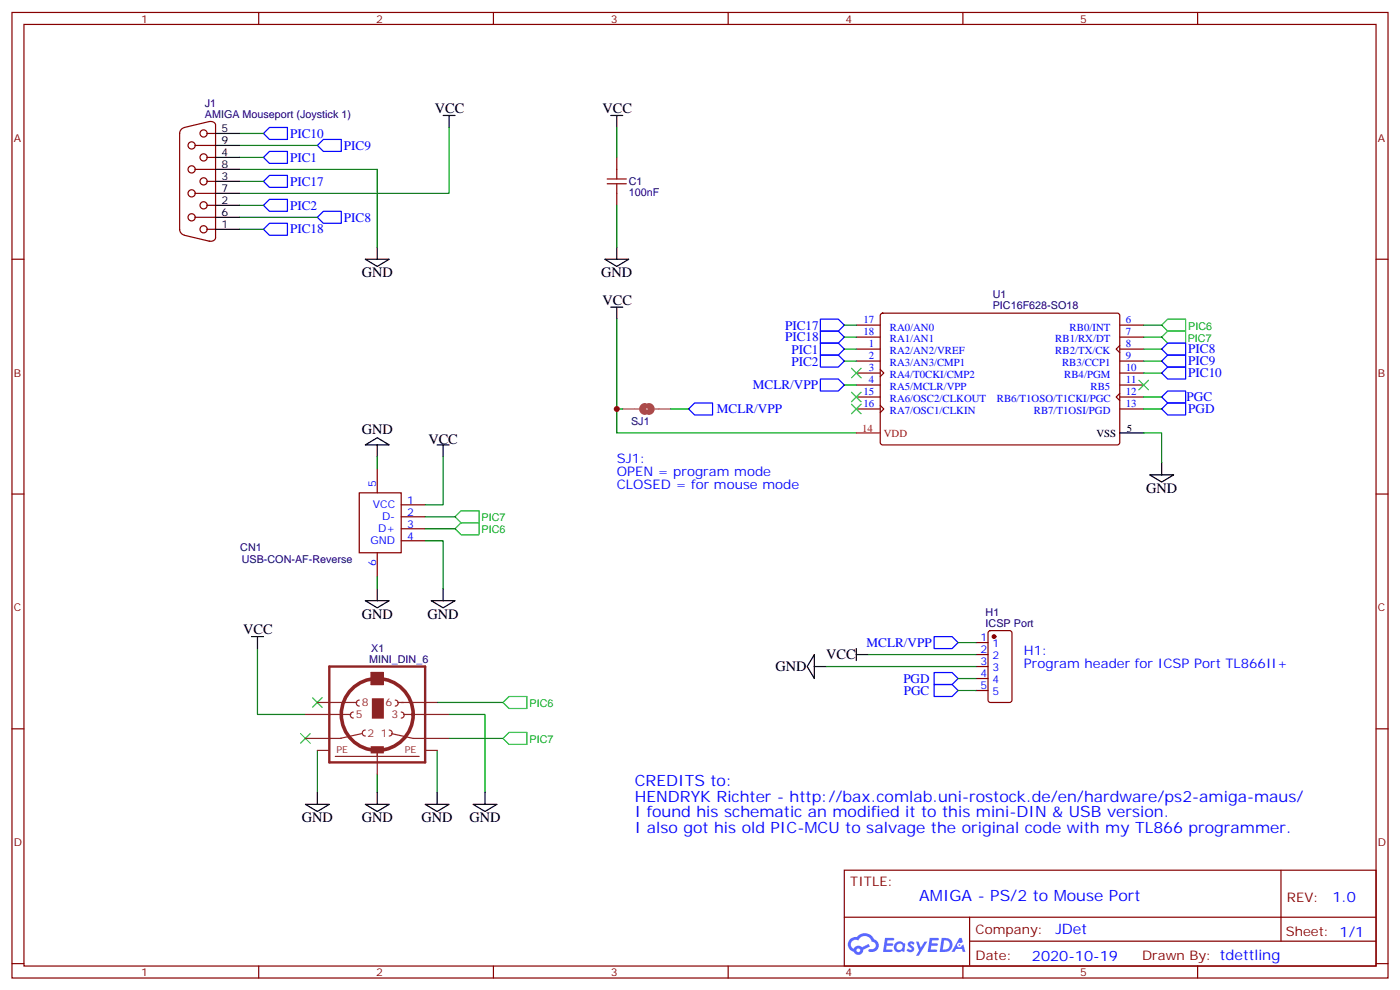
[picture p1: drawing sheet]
<svg xmlns="http://www.w3.org/2000/svg" width="412mm" height="292mm" viewBox="0 0 412 292" stroke-linecap="round" stroke-linejoin="round" font-family="sans-serif">
<g fill="none" stroke="#870000" stroke-width=".35">
<path d="M3.5 3.7h405.4v284.3h-405.4zM7.1 7.2h398.2v277.3h-398.2zM76.2 3.7v3.5M145.3 3.7v3.5M214.5 3.7v3.5M283.6 3.7v3.5M352.8 3.7v3.5M3.5 76.3h3.6M405.3 76.3h3.6M3.5 145.5h3.6M405.3 145.5h3.6M3.5 214.6h3.6"/>
<path d="M405.3 214.6h3.6M248.7 256.3h156.6v28.2h-156.6zM377.3 256.3v20.9M248.7 270.1h156.5M285.6 277.2h119.6M285.6 270.1v14.1M3.5 283.8h3.6M76.2 284.5v3.5M145.3 284.5v3.5M214.5 284.5v3.5M283.6 284.5v3.5M352.8 284.5v3.5"/>
<path d="M405.3 283.8h3.6"/>
</g>
<g fill="#5487ff">
<path d="M267.7 277.4a1.22 1.22 0 0 1 1.7 .3l-.4 .6a.47 .47 0 0 0-.3-.4 .47 .47 0 0 0-.5 .2l.1 .2a1.14 1.14 0 0 1 .8 1.7 1.14 1.14 0 0 1-1.9 0l-.2-.2 .5-.5 .7 .4a.29 .29 0 0 0 .3-.2 .29 .29 0 0 0-.2-.4 1.04 1.04 0 0 1-.6-1.7z"/>
<path d="M260.7 276.2h2.4l.3 .2-.2 .5h-1.8l-.1 .9h1.5l.3 .3-.3 .4h-1.6l-.2 1.1 1.7 .1 .2 .3-.2 .3h-2.6z"/>
<path d="M273.8 276.2h2.4l.3 .2-.1 .5h-1.8l-.2 .9h1.6l.3 .3-.4 .4h-1.6l-.1 1.1 1.7 .1 .2 .3-.2 .3h-2.6z"/>
<path d="M282.6 276.2h.7l.3 1.2-.6 .4a.69 .69 0 0 0-1 .2 .69 .69 0 0 0 .4 1 .69 .69 0 0 0 .9-.6l.5-.3 .6 2.2h-.8l-.2-.9h-1.8l-.5 .9h-.8z"/>
<path d="M269.8 277.3h.8l.6 1.8 1.1-1.8h.9l-2.6 4.2h-.8l.9-1.6z"/>
<path d="M277.4 276.2l-.6 4.1h1.3a2.11 2.11 0 0 0 2.5-2.1 2.11 2.11 0 0 0-2.5-2zM278.1 276.9a1.39 1.39 0 0 1 1.7 1.4 1.39 1.39 0 0 1-1.8 1.3h-.3z"/>
<path d="M263.7 277.8a1.54 1.54 0 0 0-.1 2.2 1.54 1.54 0 0 0 2.2 .1l.6 .2 .3-2.3-.2-.2h-.4a1.49 1.49 0 0 0-2.4 0zM264 278.8a.94 .94 0 0 1 1.8 0 .94 .94 0 0 1-1.8 0z"/>
<path d="M250.4 276.6a2.18 2.18 0 0 0 1.1 3.7 1.44 1.44 0 0 0 1.6 .9 1.44 1.44 0 0 0 1.2-1.5l2-1-.5-.7-1.9 .9a1.47 1.47 0 0 0-2.4 .5 1.39 1.39 0 0 1-.7-2 1.39 1.39 0 0 1 2-.4 2.12 2.12 0 0 1 2.2-1.3 2.12 2.12 0 0 1 1.9 1.7 1.14 1.14 0 0 1 1.1 1.4 1.14 1.14 0 0 1-1.7 .7 .43 .43 0 0 0-.5 .4 .43 .43 0 0 0 .4 .4 1.98 1.98 0 0 0 2.5-1.2 1.98 1.98 0 0 0-1.2-2.5 3.1 3.1 0 0 0-5.3-.7l-.9 .1zM252.3 279.9a.55 .55 0 0 1 1.1 0 .55 .55 0 0 1-1.1 0z"/>
<circle cx="282.6" cy="278.3" r=".26"/>
</g>
<g fill="none" stroke="#00f" stroke-width=".35">
<path d="M77.6 39.3l1.8-1.8h5.3v3.6h-5.3zM77.6 53.4l1.8-1.8h5.3v3.6h-5.3zM77.6 46.4l1.8-1.8h5.3v3.5h-5.3zM93.5 42.8l1.7-1.7h5.3v3.5h-5.3zM77.6 67.5l1.8-1.7h5.3v3.5h-5.3zM77.6 60.5l1.8-1.8h5.3v3.5h-5.3zM93.5 64l1.7-1.8h5.3v3.6h-5.3zM241.7 94h5.2l1.8 1.7-1.8 1.8h-5.2zM241.7 97.5h5.2l1.8 1.8-1.8 1.7h-5.2zM241.7 101h5.2l1.8 1.8-1.8 1.8h-5.2zM241.7 104.6h5.2l1.8 1.7-1.8 1.8h-5.2zM241.7 111.6h5.2l1.8 1.8-1.8 1.7h-5.2z"/>
<path d="M342.2 102.8l1.8-1.8h5.2v3.6h-5.2zM342.2 106.3l1.8-1.7h5.2v3.5h-5.2zM342.2 109.9l1.8-1.8h5.2v3.5h-5.2zM342.2 116.9l1.8-1.8h5.2v3.6h-5.2zM202.8 120.4l1.8-1.7h5.3v3.5h-5.3zM342.2 120.4l1.8-1.7h5.2v3.5h-5.2zM275.2 187.5h5.3l1.7 1.7-1.7 1.8h-5.3zM275.2 198h5.3l1.7 1.8-1.7 1.8h-5.3zM275.2 201.6h5.3l1.7 1.7-1.7 1.8h-5.3z"/>
</g>
<g fill="none" stroke="#008700" stroke-width=".35">
<path d="M70.6 39.3h7M132.3 37.5v19.4h-61.7M181.7 37.5v8.9M70.6 53.4h7M70.6 46.4h7M70.6 49.9h40.5v22.9M70.6 42.8h22.9M70.6 60.5h7M70.6 67.5h7M70.6 64h22.9M181.7 60.5v12.3M181.7 94v26.4h1.7"/>
<path d="M248.7 95.7h3.5M248.7 99.3h3.5M336.9 95.7h5.3M336.9 99.3h5.3M248.7 102.8h3.5M248.7 106.3h3.5M248.7 113.4h3.5M336.9 102.8h5.3M336.9 106.3h5.3M336.9 109.9h5.3M336.9 116.9h5.3M111.1 134.5v3.6"/>
<path d="M130.5 134.5v14.2h-5.3M181.7 120.4v7.1h70.5M197.6 120.4h5.2M336.9 127.5h5.3v8.8M336.9 120.4h5.3M125.2 159.2h5.3v14.2M125.2 152.2h8.9M125.2 155.7h8.9M111.1 169.8v3.6M75.8 191v19.4h14.2M243.4 196.3h44.1M255.8 192.8h31.7"/>
<path d="M282.2 189.2h5.3M282.2 199.8h5.3M128.8 206.9h19.4M132.3 210.4h10.6v22.9M132.3 217.5h15.9M282.2 203.3h5.3M93.5 221v12.3M111.1 228v5.3M128.8 221v12.3"/>
</g>
<path d="M342.2 95.7l1.8-1.7h5.2v3.5h-5.2zM342.2 99.3l1.8-1.8h5.2v3.5h-5.2zM134.1 152.2l1.7-1.8h5.3v3.6h-5.3zM134.1 155.7l1.7-1.7h5.3v3.5h-5.3zM148.2 206.9l1.7-1.8h5.3v3.5h-5.3zM148.2 217.5l1.7-1.8h5.3v3.5h-5.3z" fill="none" stroke="#0c3" stroke-width=".35"/>
<g fill="none" stroke="#000" stroke-width=".35">
<path d="M63.5 39.3h7.1M130.5 34h3.6M132.3 34v3.5M179.9 34h3.5M181.7 34v3.5M63.5 46.4h7.1M63.5 53.4h7.1M63.5 42.8h7.1M63.5 49.9h7.1M63.5 56.9h7.1M63.5 60.5h7.1M63.5 67.5h7.1"/>
<path d="M63.5 64h7.1M107.6 76.3h7.1l-3.6 2.2zM111.1 72.8v3.5M178.2 76.3h7l-3.5 2.2zM181.7 72.8v3.5M179.9 90.5h3.5M181.7 90.5v3.5M107.6 131l3.5-2.1 3.6 2.1zM111.1 131v3.5M128.8 131h3.5M130.5 131v3.5M329.8 127.5h7.1"/>
<path d="M338.7 139.8h7l-3.5 2.2zM342.2 136.3v3.5M107.6 176.9h7.1l-3.6 2.1zM111.1 173.4v3.5M127 176.9h7.1l-3.6 2.1zM130.5 173.4v3.5M74.1 187.5h3.5M75.8 187.5v3.5M239.9 192.8v7l-2.1-3.5zM239.9 196.3h3.5M252.2 192.8h3.6M252.2 191v3.5"/>
<path d="M90 236.9h7l-3.5 2.1zM93.5 233.3v3.6M107.6 236.9h7.1l-3.6 2.1zM111.1 233.3v3.6M125.2 236.9h7.1l-3.5 2.1zM128.8 233.3v3.6M139.3 236.9h7.1l-3.5 2.1zM142.9 233.3v3.6"/>
</g>
<path d="M178.9 54.1h5.6M178.9 52.7h5.6M181.7 49.9v2.8M181.7 54.1v2.8" fill="none" stroke="#a10000" stroke-width=".35"/>
<g fill="none" stroke="#870000" stroke-width=".35">
<path d="M54.3 37.6a1.76 1.76 0 0 0-1.4 1.7v28.2a1.76 1.76 0 0 0 1.4 1.7M61 39.3h2.5M63.5 36.7v-.1a1.45 1.45 0 0 0-1.8-.8l-7.4 1.7M63.5 36.8v33.2a1.47 1.47 0 0 1-1.9 1M57.5 42.8h6M57.5 49.9h6M57.5 56.9h6M61 46.4h2.5M61 53.4h2.5M181.7 46.4v3.5M181.7 56.9v3.6M54.3 69.3l7.4 1.7"/>
<path d="M57.5 64h6M61 60.5h2.5M61 67.5h2.5M252.2 99.3h7.1M252.2 95.7h7.1M259.5 92.4l.5-.2 69.4 .1 .4 .6v37.7l-.7 .4h-69.4l-.4-.7v-37.4zM329.8 99.3h7.1M329.8 95.7h7.1M252.2 116.9h7.1M252.2 113.4h7.1M252.2 109.9h7.1M252.2 106.3h7.1"/>
<path d="M252.2 102.8h7.1M259.3 119.4l1 1-1 1.1M259.3 108.8l1 1.1-1 1M329.8 115.9l-1 1 1 1.1M329.8 101.7l-1 1.1 1 1.1M329.8 116.9h7.1M329.8 113.4h7.1M329.8 109.9h7.1M329.8 106.3h7.1M329.8 102.8h7.1M111.1 138.1v7M252.2 120.4h7.1"/>
<path d="M329.8 120.4h7.1M105.8 145.1h12.4v17.7h-12.4zM118.2 148.7h7M118.2 152.2h7M118.2 155.7h7M118.2 159.2h7M111.1 162.8v7M287.5 189.2h3.5M287.5 192.8h3.5M287.5 196.3h3.5M287.5 199.8h3.5M291.3 185.9l.4-.2h5.7l.6 .4 .1 20.1-.5 .6-5.9 .1-.6-.5-.1-20z"/>
<path d="M287.5 203.3h3.5"/>
<circle cx="60" cy="39.3" r="1.06"/>
<circle cx="56.4" cy="42.8" r="1.06"/>
<circle cx="56.4" cy="49.9" r="1.06"/>
<circle cx="56.4" cy="56.9" r="1.06"/>
<circle cx="60" cy="46.4" r="1.06"/>
<circle cx="60" cy="53.4" r="1.06"/>
<circle cx="56.4" cy="64" r="1.06"/>
<circle cx="60" cy="60.5" r="1.06"/>
<circle cx="60" cy="67.5" r="1.06"/>
</g>
<path d="M252.2 127.5h7.1" fill="none" stroke="#f00" stroke-width=".35"/>
<path d="M250.8 108.4l2.8 2.9M250.8 115.5l2.8 2.8M250.8 119l2.8 2.8M253.6 108.4l-2.8 2.9M253.6 115.5l-2.8 2.8M253.6 119l-2.8 2.8M335.5 112l2.8 2.8M338.3 112l-2.8 2.8M88.5 216l2.9 2.9M91.4 216l-2.9 2.9M92.1 205.5l2.8 2.8M94.9 205.5l-2.8 2.8" fill="none" stroke="#3c3" stroke-width=".35"/>
<g fill="none" stroke="#8c2424" stroke-width=".35">
<path d="M109.4 198h3.5v3.6h-3.5zM90 210.4h13.4M90 217.5h10.5M93.5 206.9h11.6M104.1 209.7a.88 .88 0 0 0-.9 .9 .88 .88 0 0 0 .9 .9M105.8 206.2a.88 .88 0 0 0-.8 .8 .88 .88 0 0 0 .8 .9M106.5 216l-6.3 1.5M107.6 215a.88 .88 0 0 0-.9 .9 .88 .88 0 0 0 .9 .8M114.7 215a.88 .88 0 0 1 .8 .9 .88 .88 0 0 1-.8 .8M115.4 216l6.3 1.5h10.6M116.4 206.2a.88 .88 0 0 1 .9 .8 .88 .88 0 0 1-.9 .9M117.1 206.9h11.7"/>
<path d="M118.2 209.7a.88 .88 0 0 1 .9 .9 .88 .88 0 0 1-.9 .9M118.9 210.4h13.4M93.5 221h3.5M98.8 222.7h24.7M111.1 221v7M125.2 221h3.6"/>
</g>
<path d="M97 196.3h28.2v28.2h-28.2z" fill="none" stroke="#8c2424" stroke-width=".71"/>
<circle cx="111.1" cy="210.4" r="10.6" fill="none" stroke="#8c2424" stroke-width="1.1"/>
<g fill="#8c2424" stroke="#8c2424" stroke-width=".35">
<path d="M109.4 198h3.5v3.6h-3.5z"/>
<path d="M109.4 219.9h3.5v1.8h-3.5z"/>
<path d="M109.7 205.8h3.2v5.7h-3.2z"/>
</g>
<path d="M190 119.6a.88 .88 0 0 0-.9 .8 .88 .88 0 0 0 .9 .9M191.1 119.6a.88 .88 0 0 1 .9 .8 .88 .88 0 0 1-.9 .9" fill="none" stroke="#a64a4a" stroke-width="1.8"/>
<path d="M183.4 120.4h3.5M187 120.4h1.3M192.8 120.4h4.8" fill="none" stroke="#a64a4a" stroke-width=".35"/>
<circle cx="292.8" cy="187.5" r=".53" fill="#870000" stroke="#870000" stroke-width=".35"/>
<circle cx="181.7" cy="120.4" r=".88" fill="#c00"/>
<g font-size="4.6" fill="#00f">
<text x="187" y="231.6">CREDITS to:</text>
<text x="187" y="236.1">HENDRYK Richter - http://bax.comlab.uni-rostock.de/en/hardware/ps2-amiga-maus/</text>
<text x="187" y="240.7">I found his schematic an modified it to this mini-DIN &amp; USB version.</text>
<text x="187" y="245.3">I also got his old PIC-MCU to salvage the original code with my TL866 programmer.</text>
<text x="270.8" y="265.3">AMIGA - PS/2 to Mouse Port</text>
</g>
<g font-size="4.2">
<text x="128.1" y="33.3">VCC</text>
<text x="177.4" y="33.3">VCC</text>
<text x="106.5" y="81.6">GND</text>
<text x="177.1" y="81.6">GND</text>
<text x="177.4" y="89.7">VCC</text>
<text x="106.5" y="127.8">GND</text>
<text x="126.2" y="130.7">VCC</text>
<text x="337.6" y="145.1">GND</text>
<text x="106.5" y="182.2">GND</text>
<text x="125.9" y="182.2">GND</text>
<text x="71.6" y="186.8">VCC</text>
<text x="228.4" y="197.7">GND</text>
<text x="243.3" y="194.2">VCC</text>
<text x="88.9" y="242.1">GND</text>
<text x="106.5" y="242.1">GND</text>
<text x="124.2" y="242.1">GND</text>
<text x="138.3" y="242.1">GND</text>
</g>
<g font-size="4.2" fill="#00f">
<text x="392.5" y="265.5">1.0</text>
<text x="310.9" y="275.1">JDet</text>
<text x="304" y="282.9">2020-10-19</text>
</g>
<g font-size="3.9" fill="#00f">
<text x="85.4" y="40.5">PIC10</text>
<text x="85.4" y="47.6">PIC1</text>
<text x="101.3" y="44.1">PIC9</text>
<text x="85.4" y="54.6">PIC17</text>
<text x="85.4" y="61.7">PIC2</text>
<text x="101.3" y="65.2">PIC8</text>
<text x="85.4" y="68.8">PIC18</text>
<text x="231.3" y="97.1">PIC17</text>
<text x="231.3" y="100.5">PIC18</text>
<text x="233.1" y="104.2">PIC1</text>
<text x="233.1" y="107.7">PIC2</text>
<text x="350" y="104">PIC8</text>
<text x="350" y="107.5">PIC9</text>
<text x="350" y="111.1">PIC10</text>
<text x="221.8" y="114.7">MCLR/VPP</text>
<text x="349.5" y="118.2">PGC</text>
<text x="211.2" y="121.8">MCLR/VPP</text>
<text x="350" y="121.7">PGD</text>
<text x="181.7" y="136.3">SJ1:</text>
<text x="181.7" y="140.2">OPEN = program mode</text>
<text x="181.7" y="144.1">CLOSED = for mouse mode</text>
<text x="255.3" y="190.5">MCLR/VPP</text>
<text x="301.6" y="192.8">H1:</text>
<text x="301.6" y="196.6">Program header for ICSP Port TL866II+</text>
<text x="266.1" y="201.1">PGD</text>
<text x="266.2" y="204.6">PGC</text>
</g>
<g font-size="3.9" fill="#800">
<text x="250.5" y="260.8">TITLE:</text>
<text x="379.1" y="265.5">REV:</text>
<text x="287.4" y="275">Company:</text>
<text x="378.7" y="275.7">Sheet: 1/1</text>
<text x="287.4" y="282.7">Date:</text>
<text x="336.4" y="282.8">Drawn By: tdettling</text>
</g>
<g font-size="3.2" fill="#800">
<text x="41.6" y="6.7">1</text>
<text x="110.8" y="6.7">2</text>
<text x="179.9" y="6.7">3</text>
<text x="249.1" y="6.7">4</text>
<text x="318.2" y="6.7">5</text>
<text x="4.1" y="41.8">A</text>
<text x="405.9" y="41.8">A</text>
<text x="4.1" y="110.9">B</text>
<text x="405.9" y="110.9">B</text>
<text x="4.1" y="180.1">C</text>
<text x="405.9" y="180.1">C</text>
<text x="4.1" y="249.2">D</text>
<text x="405.9" y="249.2">D</text>
<text x="41.6" y="287.5">1</text>
<text x="110.8" y="287.5">2</text>
<text x="179.9" y="287.5">3</text>
<text x="249.1" y="287.5">4</text>
<text x="318.2" y="287.5">5</text>
</g>
<g font-size="3.2" fill="#000080">
<text x="60.3" y="34.7">AMIGA Mouseport (Joystick 1)</text>
<text x="60.4" y="31.5">J1</text>
<text x="185.2" y="57.6">100nF</text>
<text x="185.2" y="54.5">C1</text>
<text x="292.4" y="87.7">U1</text>
<text x="292.4" y="91">PIC16F628-SO18</text>
<text x="185.9" y="125.1">SJ1</text>
<text x="70.8" y="162.2">CN1</text>
<text x="71.2" y="165.7">USB-CON-AF-Reverse</text>
<text x="290.3" y="184.5">ICSP Port</text>
<text x="290.3" y="181.3">H1</text>
<text x="108.7" y="195.2">MINI_DIN_6</text>
<text x="109.4" y="192.1">X1</text>
</g>
<g font-size="3.2">
<text x="65.3" y="38.9">5</text>
<text x="65.3" y="46">4</text>
<text x="65.3" y="42.5">9</text>
<text x="65.3" y="53.1">3</text>
<text x="65.3" y="49.5">8</text>
<text x="65.3" y="56.6">7</text>
<text x="65.3" y="60.1">2</text>
<text x="65.3" y="63.6">6</text>
<text x="65.3" y="67.2">1</text>
<text x="323" y="128.6">VSS</text>
<text x="332" y="127.1">5</text>
</g>
<g font-size="3.2" fill="#00f">
<text x="254.4" y="95">17</text>
<text x="331.6" y="95">6</text>
<text x="254.4" y="98.6">18</text>
<text x="262.1" y="100.9">RA1/AN1</text>
<text x="262.1" y="97.3">RA0/AN0</text>
<text x="310.9" y="100.9">RB1/RX/DT</text>
<text x="315.1" y="97.3">RB0/INT</text>
<text x="331.6" y="98.6">7</text>
<text x="255.9" y="105.6">2</text>
<text x="255.9" y="102.1">1</text>
<text x="262.1" y="107.9">RA3/AN3/CMP1</text>
<text x="262.1" y="104.4">RA2/AN2/VREF</text>
<text x="310.9" y="104.4">RB2/TX/CK</text>
<text x="312.8" y="107.9">RB3/CCP1</text>
<text x="331.6" y="105.6">9</text>
<text x="331.6" y="102.1">8</text>
<text x="255.9" y="112.7">4</text>
<text x="255.9" y="109.1">3</text>
<text x="262.1" y="111.4">RA4/T0CKI/CMP2</text>
<text x="313.5" y="111.4">RB4/PGM</text>
<text x="331.6" y="112.7">11</text>
<text x="331.6" y="109.1">10</text>
<text x="254.4" y="119.7">16</text>
<text x="254.4" y="116.2">15</text>
<text x="262.1" y="118.5">RA6/OSC2/CLKOUT</text>
<text x="262.1" y="115">RA5/MCLR/VPP</text>
<text x="293.7" y="118.5">RB6/T1OSO/T1CKI/PGC</text>
<text x="321.2" y="115">RB5</text>
<text x="331.6" y="119.7">13</text>
<text x="331.6" y="116.2">12</text>
<text x="262.1" y="122">RA7/OSC1/CLKIN</text>
<text x="304.5" y="122">RB7/T1OSI/PGD</text>
<text x="110.8" y="143.4" transform="rotate(-90 110.8 143.4)">5</text>
<text x="109.8" y="149.7">VCC</text>
<text x="119.9" y="148.3">1</text>
<text x="112.5" y="153.2">D-</text>
<text x="119.9" y="151.8">2</text>
<text x="119.9" y="155.4">3</text>
<text x="109.1" y="160.3">GND</text>
<text x="111.4" y="156.8">D+</text>
<text x="119.9" y="158.9">4</text>
<text x="110.8" y="166.5" transform="rotate(-90 110.8 166.5)">6</text>
<text x="288.8" y="188.9">1</text>
<text x="292.3" y="190.6">1</text>
<text x="288.8" y="192.4">2</text>
<text x="288.8" y="195.9">3</text>
<text x="292.3" y="194.2">2</text>
<text x="292.3" y="197.7">3</text>
<text x="288.8" y="199.5">4</text>
<text x="288.8" y="203">5</text>
<text x="292.3" y="201.2">4</text>
<text x="292.3" y="204.8">5</text>
</g>
<g font-size="3.2" fill="#0c3">
<text x="349.9" y="100.8">PIC7</text>
<text x="350" y="97.1">PIC6</text>
<text x="141.9" y="153.4">PIC7</text>
<text x="141.9" y="157">PIC6</text>
<text x="156" y="208.1">PIC6</text>
<text x="156" y="218.7">PIC7</text>
</g>
<g font-size="3.2" fill="#f00">
<text x="254" y="127.1">14</text>
<text x="260.3" y="128.6">VDD</text>
</g>
<g font-size="3.2" fill="#8d2323">
<text x="106.5" y="207.9">8</text>
<text x="113.6" y="207.9">6</text>
<text x="104.8" y="211.5">5</text>
<text x="115.4" y="211.5">3</text>
<text x="108.3" y="217.1">2</text>
<text x="112.2" y="217.1">1</text>
</g>
<g font-size="2.8" fill="#8d2323">
<text x="99.1" y="221.7">PE</text>
<text x="119.2" y="221.7">PE</text>
</g>
</svg>
